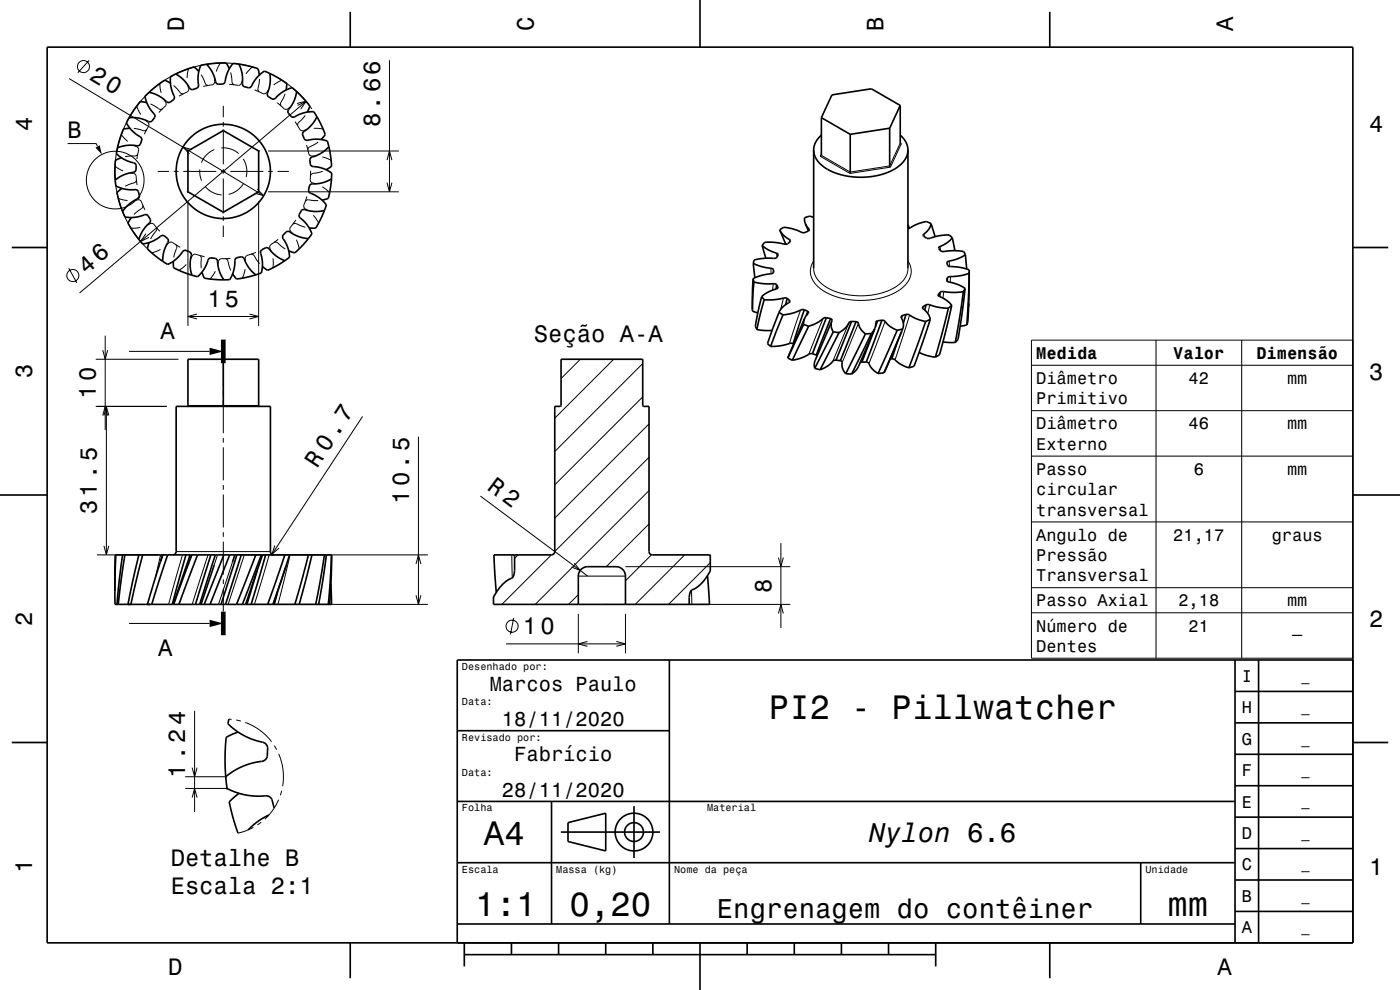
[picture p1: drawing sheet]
<svg xmlns="http://www.w3.org/2000/svg" width="297mm" height="210mm" viewBox="0 0 297 210" stroke-linecap="round" stroke-linejoin="round" font-family="sans-serif">
<g fill="none" stroke="#000" stroke-width=".21">
<path d="M14.7 16.7l41.2 24.8M18.9 12.8l-2.4 2.6M33.9 17.7l.3 2M36.2 17.6v.1M36.8 18.1l.7 .7a1.69 1.69 0 0 0 1.4 1.1M39.8 18a1.08 1.08 0 0 1-.5 1.7l-1.3 .7M40 14.6l-.3 1.9M41.8 18.7h.1M42.2 15.2h.1M42.7 15.8l.5 .9a1.7 1.7 0 0 0 .9 1.4M45.6 16.6a1.08 1.08 0 0 1-1 1.5l-1.5 .2M46.7 13.4l-.8 1.8"/>
<path d="M47.2 17.8h.1M48.6 14.6h.1M48.9 15.4l.2 .9a1.7 1.7 0 0 0 .6 1.7M51.5 17a1.08 1.08 0 0 1-1.4 1l-1.5-.1M52.7 18.6h.1M53.6 14.2l-1.4 1.5M54.2 14.4l-3.6-.8-4-.2-3.5 .4-3.8 1-3.4 1.6-3.3 2.3-2.7 2.7-2.2 3-1.7 3.6-1.1 3.6-.5 3.9 .2 3.8 .7 3.6 1.4 3.5 2 3.5 2.5 2.8M55 15.9v.1M55 16.7v1a1.7 1.7 0 0 0 0 1.8M57 19a1.08 1.08 0 0 1-1.6 .7l-1.4-.6M59 16.5l1.9 1.3 2 1.5 1.7 1.8 1.6 2M59.8 17l-1.7 1"/>
<path d="M60.5 19.9l-.4 .9a1.69 1.69 0 0 0-.5 1.7M60.7 19.1h.1M82.6 12.8v27.9M14.4 30.5h6l.3 .6M24.4 35.3l1.7 1M25.7 28.5l1.4 1.5M25.8 33.4l-.1 .1M25.9 39.9v.1M27.6 36.7a1.08 1.08 0 0 1 1.3 1.1l.2 1.5M27.6 27.2h.1M28.3 30.8a1.08 1.08 0 0 1 1 1.5l-.3 1.4M28.4 27.2l1 .2a1.7 1.7 0 0 0 1.7 .1"/>
<path d="M28.9 35v.1M28.9 38.2a1.7 1.7 0 0 1-1.4 .9l-.9 .4M29 22.5l.9 1.8M29.2 32.7a1.7 1.7 0 0 1-1.7 .4l-1 .1M30.1 29.7h.1M30.8 25.5a1.08 1.08 0 0 1 .5 1.6l-.7 1.4M31.1 21.8h.1M31.9 22.1l.9 .4a1.71 1.71 0 0 0 1.6 .6M32.9 24.9h-.1M33.5 36.4h2.4M34.8 21.1a1.08 1.08 0 0 1 0 1.7l-1.1 1.1M36.9 36.4h1"/>
<path d="M36.9 21.1h-.1M38.9 36.4h7M40.7 31.8l-1.9-.6 1.4 1.4M42.4 35.9v1.2l.4 1.2M43.5 39.6a5 5 0 0 0 3.5 1.7M45.5 31.7a5 5 0 0 0-2.8 2.8M46.9 36.4h1M46.9 31.4a5 5 0 0 1 3.7 1.2M47.4 22.5v2.4M47.4 25.9v1M47.4 27.9v7M47.4 35.9v1"/>
<path d="M47.4 37.9v7M48.9 36.4h7M51.6 33.7a5 5 0 0 1 .6 3.9M51.7 38.9a5 5 0 0 1-3.2 2.3M56.9 32h27.7M56.9 36.4h1M57.7 21h.1M58.8 21.8l1 .8a.98 .98 0 0 0 1.7 .2l.2-.2M58.9 36.4h2.4M61.8 24.7v.1M62.6 25.8l.7 1.1a.97 .97 0 0 0 1.5 .6h.3M63.1 22.4l1.8-.9-1.1 1.6"/>
<path d="M64.6 29.5h.1M64.8 24.5l-.7 .8a1.7 1.7 0 0 0-.9 1.4M64.9 21.5l-48 40.6M65 21.5l-2 .5M65 30.8l.4 1.2a.98 .98 0 0 0 1.3 1.1h.2M65.2 23.8h.1M65.8 34.8v.1M65.9 36.2v1.3a.98 .98 0 0 0 .9 1.4l.2 .1M66.6 27.2l1.9 .2M67.5 30.1l-.8 .6a1.7 1.7 0 0 0-1.4 1.1M68.1 29.6h.1M68.4 39.6l1.5 1.3"/>
<path d="M68.4 33.3l1.8 .7M68.4 36.3l-.9 .3a1.69 1.69 0 0 0-1.6 .7M69.2 36h-.1M82.1 38.8l.5 1.9 .5-1.9M82.1 34l.5-2 .5 2M174.2 32.7l-.2 .5 6.3 3.6 8.6-1.3 2.3-5-.2-.1-2.3 4.8-8.3 1.3-6.2-3.5M14.6 56.9l1.7 3.1M25.1 42.1l1.9 .4M27.9 46.1h.1M28.5 42.5a1.07 1.07 0 0 1 1.6 .7l.6 1.3M29.3 40.5v.1M29.8 48.2l-2 .2"/>
<path d="M30.3 43.6a1.71 1.71 0 0 1-1.2 1.2l-.7 .7M30.9 49.6l-1.1 1.6 1.8-.8M31.2 47.8a1.08 1.08 0 0 1 1.7 .1l1 1.2M31.4 45.7h.1M31.6 51.4v.1M33.2 48.3a1.7 1.7 0 0 1-.7 1.5l-.6 .9M34 52.9l-1.8 .7M34.8 50h.1M35.3 52a1.08 1.08 0 0 1 1.7-.3l1.2 .8M36.8 55.4h.1M37.3 51.9a1.69 1.69 0 0 1-.2 1.7l-.2 1M39.4 53.1h.1"/>
<path d="M39.5 56.1l-1.5 1.2M39.9 42.7v26.4M42.4 54.2a1.69 1.69 0 0 1 .2 1.7l.1 1M42.9 57.7h.1M43.4 54.4l-1.2-.3a.98 .98 0 0 0-1.6 .6l-.2 .2M44.7 54.7h.1M45.7 57.5l-1.1 1.7M47.4 45.9v1M47.4 47.9v2.4M47.8 54.9a1.71 1.71 0 0 1 .8 1.5l.4 1M48.9 54.8l-1.3 .1a.98 .98 0 0 0-1.3 1l-.1 .2M49.3 58.1h.1"/>
<path d="M50.3 54.7h-.1M52 57.1l-.6 1.9M53.3 53.9a1.68 1.68 0 0 1 1.2 1.3l.6 .8M54.3 53.5l-1.2 .5a.98 .98 0 0 0-1 1.4v.2M54.5 40.1l1.4 1.4-1.9-.5M54.9 42.7v26.4M55.5 53h.1M55.6 56.5h.1M56.9 40.7h27.7M57.9 54.8v2M58.2 51.4a1.7 1.7 0 0 1 1.5 .8l.8 .6M59 50.7l-1 .8a.97 .97 0 0 0-.5 1.6l.1 .3"/>
<path d="M60.1 49.8l-.1 .1M61.2 53.2h.1M62.1 47.5a1.7 1.7 0 0 1 1.7 .4l1 .3M62.7 46.7l-.7 1a.98 .98 0 0 0 0 1.7l.1 .2M62.9 50.9l.6 1.9M63.5 45.5l-.1 .1M65.1 41.7l-.4 1.2a.98 .98 0 0 0 .5 1.6l.2 .2M65.5 40.4h-.1M65.6 48.3v.1M66.5 45.7l1.1 1.6M67.5 42.5h-1a1.71 1.71 0 0 0-1.7 .2M68.3 42.4v.1"/>
<path d="M163.5 56.9l.1 1.2M164.7 53.7l.2 .8M167.5 50.8l.1 .5M171.6 48.5l.1 .3M172.6 55.4a4.2 4.2 0 0 0 1.6 6l1.6 .9 2.3 .8 2.3 .5 2.3 .1 2.4-.1 2.4-.5 2.1-.8 1.6-1.1a4.2 4.2 0 0 0 1.4-5.8M172.6 57a5.7 5.7 0 0 0 4.2 4.7l3.1 .8 3.8 .2 3.3-.5 2.8-1.2a4.9 4.9 0 0 0 2.8-4M196 49.7l.1 .5M199.4 52.3l.2 .9M201.4 55.4v1.1M201.6 58.7v1.2M20.3 76.2h17.6M21.8 74.3l.5 1.9 .5-1.9"/>
<path d="M22.3 71.2v20M27.4 74.5h17.1M39.9 67.1h15M41.8 66.6l-1.9 .5 1.9 .6M47.4 77v4.9M52.9 66.6l2 .5-2 .6M123.1 76.2l-4.1 4.1M130.2 76.2l-12.5 12.5M136.3 77.1l-18.6 18.7M164 60.2l-.1 1.3M166.2 63.2l-.6 2.4M169.8 65.8l-2.3 7.1"/>
<path d="M174.6 67.6l-3 7.5M176.5 68l-.2 .5M180.1 68.6l-3.4 8M182.1 68.6l-3.4 8.3M187.8 68.2l-3.5 8.9M193 66.8l-3.1 9.5M197.2 64.7l-.4 1.8M200.2 61.9l-.2 1.3M218.8 72.2h68.2v67.4h-68.2zM218.8 77.5h68.2M245.2 72.2v67.4M263.4 72.2v67.4"/>
<path d="M20.3 86.2h15.1M21.8 88.1l.5-1.9 .5 1.9M22 88.1l.6-1.9 .5 1.9M22.6 86.2v31.5M39.9 86h15M47.4 82.9v1M47.4 84.9v7M47.4 92.9v1M47.4 94.9v7M76.9 88.3l-19.2 29.3M88.8 92.6v35.6M136.3 84.2l-18.6 18.6"/>
<path d="M137.7 97l-20 20M137.7 89.9l-20 20M218.8 87.1h68.2M218.8 96.8h68.2M20.6 117.7h13M22 115.8l.6 1.9 .5-1.9M34.1 117.7l-1.1 4.7M37.4 117h20M38.7 117.7l-2.9 10.5M44.1 117.7l-3.3 10.5M46.2 117.7l-.8 2.1M47.4 102.9v1"/>
<path d="M47.4 104.9v7M47.4 112.9v1M47.4 114.9v7M49.3 119.3l-3 8.9M50.7 117.7h40.1M51.8 117.7l-3.4 10.5M57.1 117.7l-3.1 10.5M58.3 115.7l-.6 1.9 1.5-1.3M61.5 117.7l-2.5 10.5M88.3 119.6l.5-1.9 .5 1.9M101.9 105.2l22.8 17M108.6 117.7l.1 4.9"/>
<path d="M109.9 117.7l-.7 .7M117 117.7l-10.5 10.5M121.8 119.4l1.3 1.6-1.9-.7M137.7 111.1l-9.1 9.1M137.7 104.1l-24.2 24.1M138.2 117.7l-5.5 5.5M145.3 117.7l-10.5 10.5M150.7 119.3l-8.9 8.9M165.1 118.3l.6 1.9 .5-1.9M165.7 115.2v18M218.8 110.7h68.2M27.4 132.2h17.1"/>
<path d="M47.4 122.9v1M47.4 124.9v4.8M52.2 128.2h38.6M88.3 126.3l.5 1.9 .5-1.9M107.3 136.6h25.4M109 131.1l-.7 3.5M122.7 126.1l-2.1 2.1M122.7 130.2v8.4M122.7 122.2h10M124.6 136.1l-1.9 .5 1.9 .5M130.8 136.1l1.9 .5-1.9 .5M132.7 130.2v8.4"/>
<path d="M132.7 120.2h35M146.7 125.2l.1 3M148.2 128.2h19.5M165.1 130.1l.6-1.9 .5 1.9M218.8 124.7h68.2M218.8 130h68.2M41.3 150.8v21.4M48.5 152.5l.6 .1M50.1 152.7l1 .3M52 153.3a12.3 12.3 0 0 1 5.6 4M58.2 158.2l.5 .8M59.1 159.9a12.3 12.3 0 0 1 .9 6.9"/>
<path d="M39.3 167.2h8.7M39.3 164.8h8.4M40.8 162.8l.5 2 .5-2M40.8 169.2l.5-2 .5 2M53.7 175.5l-1.8 .8-1.4 .4M55.4 174.4l-.8 .6M59.1 169.6a12.1 12.1 0 0 1-2.9 4.2M59.8 167.7l-.3 1"/>
<circle cx="17.7" cy="14.1" r="1.28"/>
<circle cx="24.4" cy="38.2" r="6.1"/>
<circle cx="15.5" cy="58.4" r="1.28"/>
<circle cx="108.6" cy="132.8" r="1.28"/>
</g>
<g fill="none" stroke="#000" stroke-width=".35">
<path d="M10 10h277v190h-277zM31.6 19.6l-.5 .5a.99 .99 0 0 0-.1 1.3l1.1 2a1.65 1.65 0 0 1 .7 1.5l-.1 .2a.98 .98 0 0 1-1.7 .4l-1.7-.5h-1.9M36.2 17.6l-.9-.4a.47 .47 0 0 0-.8 .1l-2.9 2.3M37.3 15.7l-.7 .3a.64 .64 0 0 0-.5 1 9 9 0 0 0 .9 3.7 1.26 1.26 0 0 1-1.7 .8 7.2 7.2 0 0 0-3.7-1.9M42.2 15.2l-.7-.7a1.07 1.07 0 0 0-1.3 0l-2.9 1.2M43.8 13.6l-.7 .2a.98 .98 0 0 0-.8 1l-.3 2.2a1.65 1.65 0 0 1-.2 1.7l-.2 .1a.98 .98 0 0 1-1.7-.6l-1.2-1.5-1.4-1M43.8 13.6l3.7-.2a.81 .81 0 0 1 .9 .7l.2 .5M50.7 13.6a7.7 7.7 0 0 1 .7 4.3 1.43 1.43 0 0 0 1.8 .6 8.4 8.4 0 0 1 2.9-3.4l1.1 .5M50.7 13.6l-.8-.1a.64 .64 0 0 0-.9 .5 8.9 8.9 0 0 0-1.4 3.6 1.26 1.26 0 0 1-1.9-.3 7.2 7.2 0 0 0-1.9-3.7M50.7 13.6l3.6 .8a.81 .81 0 0 1 .6 1l.1 .5M57.2 15.6a7.7 7.7 0 0 1-.5 4.3 1.44 1.44 0 0 0 1.5 1.1 8.4 8.4 0 0 1 3.8-2.4l.9 .8M57.2 15.6l3.2 1.8a.82 .82 0 0 1 .4 1.2l-.1 .5"/>
<path d="M62.9 19.4a7.7 7.7 0 0 1-1.8 4 1.43 1.43 0 0 0 1.1 1.5 8.4 8.4 0 0 1 4.4-1.2l.6 1.1M62.9 19.4l2.5 2.7a.81 .81 0 0 1 0 1.2l-.2 .5M74.3 2.5v7.5M148.5 0v10M222.7 2.5v7.5M24.4 38.2l.1 .7a.99 .99 0 0 0 1 .9l2.2 .5a1.66 1.66 0 0 1 1.6 .3l.1 .2a.98 .98 0 0 1-.7 1.6l-1.4 1-1.3 1.5M24.9 31.4l-.1 .7a.98 .98 0 0 0 .6 1.1l2 1.1a1.66 1.66 0 0 1 1.5 .8v.3a.98 .98 0 0 1-1.1 1.2l-1.9 .7-1.5 .9M25.7 33.5l-.9 .3a.47 .47 0 0 0-.4 .7v3.7M25.9 40l-.8 .6a.46 .46 0 0 0-.2 .8l1.1 3.5M27.4 25l-.4 .6a.64 .64 0 0 0 .2 1.1 8.9 8.9 0 0 0 2.8 2.5 1.26 1.26 0 0 1-1 1.7 7.2 7.2 0 0 0-4.1 .5M27.6 27.2l-1 .1a.46 .46 0 0 0-.6 .5l-1.1 3.6M31.1 21.8l-.9-.2a.46 .46 0 0 0-.7 .3l-2.1 3.1"/>
<path d="M39.7 31.9l.2 .1M39.9 32v8.7M47.4 27.7l7.5 4.3M47.4 27.7l-7.5 4.3M47.4 27.5v.2M54.9 32v8.7M55.1 31.9l-.2 .1M67.2 24.8a7.7 7.7 0 0 1-2.9 3.2 1.43 1.43 0 0 0 .7 1.7 8.5 8.5 0 0 1 4.4 .2l.4 1.2M67.2 24.8l1.6 3.3a.81 .81 0 0 1-.3 1.1l-.4 .4M69.8 31.1l.5 3.7a.82 .82 0 0 1-.7 1l-.4 .2M69.8 31.1a7.7 7.7 0 0 1-3.8 2.3 1.43 1.43 0 0 0 .1 1.8 8.4 8.4 0 0 1 4.3 1.5l-.1 1.3M70.3 38a7.7 7.7 0 0 1-4.2 1 1.44 1.44 0 0 0-.5 1.8 8.4 8.4 0 0 1 3.6 2.7l-.4 1.2"/>
<path d="M70.3 38l-.5 3.6a.81 .81 0 0 1-1 .7l-.5 .1M172.6 31.8a5.7 5.7 0 0 0 4.1 4.7l3.1 .9 3.5 .2 1.9-.2 1.9-.4 2.8-1.2a4.9 4.9 0 0 0 2.7-4M172.6 31.8v25.2M174.2 28.7a4.2 4.2 0 0 0-1.6 3.1M174.2 25v8l-.2 .2M174.2 25l6.2 3.5M180.4 28.5l-.1 8.3M188.7 27.2v8l.2 .3M188.7 27.2l-8.3 1.3M191 28.7a4.3 4.3 0 0 1 1.6 3.1M191 22.4l-2.3 4.8M191 22.4l-6.1-3.6-8.4 1.3-2.3 4.9"/>
<path d="M191 22.4v8l.2 .1M192.6 31.8v25.2M2.5 52.5h7.5M26 44.9l.3 .7a.99 .99 0 0 0 1.2 .5l2.2-.2a1.66 1.66 0 0 1 1.7-.2l.1 .2a.98 .98 0 0 1-.2 1.7l-1.1 1.4-.7 1.8M27.9 46.1l-.6 .9a.47 .47 0 0 0 .1 .8l2.1 3M29.5 50.8l.4 .6a.64 .64 0 0 0 1.1 .2 9.1 9.1 0 0 0 3.4-1.7 1.26 1.26 0 0 1 1.2 1.5 7.2 7.2 0 0 0-1.1 4M31.6 51.5l-.3 .9a.47 .47 0 0 0 .3 .7l2.9 2.3M34.5 55.4l.6 .4a.98 .98 0 0 0 1.3-.2l1.7-1.4a1.65 1.65 0 0 1 1.3-1.1l.3 .1a.98 .98 0 0 1 .8 1.5l-.2 1.8 .4 1.9M36.8 55.4v1a.46 .46 0 0 0 .5 .6l3.4 1.4M39.9 40.7l7.5 4.3M39.9 40.7l-.2 .1M40.7 58.4l.7 .2a.98 .98 0 0 0 1.2-.6l1.2-1.9a1.65 1.65 0 0 1 .9-1.4h.3a.98 .98 0 0 1 1.2 1.2l.5 2 .8 1.5"/>
<path d="M42.9 57.7l.3 1a.46 .46 0 0 0 .6 .4l3.7 .3M47.4 45v.3M49.4 58.1l.5 .8a.47 .47 0 0 0 .8 .2l3.6-.8M54.3 58.3a7.6 7.6 0 0 1-2.6-3.6 1.43 1.43 0 0 0-1.8 .3 8.4 8.4 0 0 1-1.2 4.3l-1.2 .1M54.9 40.7l-7.5 4.3M54.9 40.7l.2 .1M60.4 55.3a7.7 7.7 0 0 1-3.5-2.7 1.43 1.43 0 0 0-1.6 .8 8.3 8.3 0 0 1 .1 4.5l-1.1 .4M60.4 55.3l-3.2 1.8a.81 .81 0 0 1-1.1-.2l-.4-.4M65.4 50.6l-2.5 2.7a.82 .82 0 0 1-1.2 .1l-.5-.2M65.4 50.6a7.8 7.8 0 0 1-4.1-1.5 1.43 1.43 0 0 0-1.4 1.2 8.4 8.4 0 0 1 1.5 4.3l-1 .7M68.8 44.7a7.7 7.7 0 0 1-4.4-.3 1.44 1.44 0 0 0-.9 1.6 8.4 8.4 0 0 1 2.7 3.6l-.8 1M68.8 44.7l-1.6 3.3a.81 .81 0 0 1-1.1 .4h-.5"/>
<path d="M159.8 59.1l-.2 6.9 1.2 .4M159.8 59.1l.2 .7M159.8 55.9l.4 3M159.8 55.9a11.4 11.4 0 0 0 4 1.1l.3 .2v.3M160 59.8l-.4 5.8M160 59.8a13.7 13.7 0 0 0 4.4 .4l.4 .2M161.7 52.1l.8 2.7M161.7 52.1a8.9 8.9 0 0 0 3.3 1.8l.1 .1a1 1 0 0 1-1.5 .8l-3.2 .2a.47 .47 0 0 0-.5 .6l-.1 .3M164.1 57.5v.3M164.1 57.8l-.6 .3a10.2 10.2 0 0 0-3.7 1M165.4 48.7a2.15 2.15 0 0 1 2.5-.2l1.5 .5a1.64 1.64 0 0 0 2.1 0M165.4 48.7v.1"/>
<path d="M165.4 48.8a5.8 5.8 0 0 0 2.3 2.2 1.24 1.24 0 0 1-1.8 .7l-2.5-.3a1.47 1.47 0 0 0-1.7 .7M165.4 48.8l1.3 3M170.9 47.5l.8 1.1-.2 .4M170.9 47.5l.6 1.5M172.6 46.1a1.61 1.61 0 0 0-1.9 .1l.2 1.3M192.6 47.6l.3 .8M197.5 47.4a2.45 2.45 0 0 0-2.7 .1l-2.2 1M197.5 47.4l.9 2.8M197.5 47.4a3.8 3.8 0 0 1-1.6 2.4 1.33 1.33 0 0 0 2.1 .5l2.1-.4a1.72 1.72 0 0 1 1.9 .5M201 58.9a.56 .56 0 0 0-.1 .7 .56 .56 0 0 0 .6 .3 8.4 8.4 0 0 1 3.2 1.3M201 58.9l-.1 .8M202 50.4l.6 2.8"/>
<path d="M202 50.4a7.3 7.3 0 0 1-2.9 2.1 1.05 1.05 0 0 0 1.6 .8l1.7-.1 2 .2 .4 .6M204.8 54l.3 3.1M204.8 54a11.3 11.3 0 0 1-3.8 1.5 .74 .74 0 0 0 .1 .8 .74 .74 0 0 0 .8 .2 9.8 9.8 0 0 1 3.7 .8v.2M205.6 58l-.5 10.9M205.6 58a14.7 14.7 0 0 1-4.4 .8l-.2 .1M205.6 57.5l-.1 8-.2 2.7-.2 .7M205.6 57.5v.5M287 52.5h7.5M47.4 76.2v10M160.6 69.9l1.5 .2h1.7M161.6 62.9l-1.2 5.1a1.96 1.96 0 0 0 .2 1.9M161.6 62.9l.5 .7"/>
<path d="M162.1 63.6l-1.5 6.3M164.6 61.3a7.2 7.2 0 0 0-3 1.6M164.8 60.4l-.2 .9M164.8 60.4l.2 .5M165 60.9l-.4 .4M165 60.9v.1M165.3 66.3l-2.5 6.6 .7 .6M165.3 66.3l.8 .5M166.1 66.8l-2.6 6.7M167 63.3h-1a12.2 12.2 0 0 1-3.9 .3M167 63.3l-.3 1.3M167 63.3l.5 .5"/>
<path d="M167.1 75.9l1 .5M167.5 63.8a1 1 0 0 1-.8 .8l-.8 .7-.6 1M167.5 63.8l-.1 .4M168.3 72.9h-.8a11.4 11.4 0 0 1-4 .6M168.3 72.9l.1 .1M170.5 68.8l-3.4 7.1M170.5 68.8l1.1 .4M170.6 65.7l-.8 .1a10 10 0 0 1-3.7 1M170.6 65.7l-2.3 7.2M170.6 65.7l.8 .3M170.7 67.6l-3.6 8.3M170.7 67.6l-.2 1.2"/>
<path d="M171.4 66a.7 .7 0 0 1-.4 1l-.3 .6M171.4 66l-.4 1M171.6 69.2l-3.5 7.2M172.4 75l-.7 .1a9 9 0 0 1-3.6 1.3M172.4 75l.8 .3M172.8 78.1l1.2 .3M173.2 75.3l.1 .2M175.3 67.4l-.6 .1a7.1 7.1 0 0 1-3.1 1.7M175.3 67.4l.9 .2M175.3 67.4l-2.9 7.6M176.2 67.6a.66 .66 0 0 1 .1 1l.1 .8 .4 1M176.2 67.6l-3 7.7"/>
<path d="M176.3 68.5l-2.6 6.1a5.4 5.4 0 0 0-.9 3.5M176.8 70.4l-4 7.7M176.8 70.4l1.2 .2M177.4 76.4a1.67 1.67 0 0 0-1.3 .8l-.9 .7-1.2 .5M177.4 76.4l.9 .1M178 70.6l-4 7.8M178.3 76.5a.83 .83 0 0 1 .3 1.1l.3 .9 .5 .8M179.4 79.3l1.3 .1M180.1 68.5a4.4 4.4 0 0 1-2.1 2.1M180.1 68.5v.1M180.1 68.5h.1M180.7 68.2l-.6 .3"/>
<path d="M180.7 68.2l-3.3 8.2M180.7 68.2h.9M181.6 68.2a1.57 1.57 0 0 1 .8 1.2l1.2 1.4M181.6 68.2l-3.3 8.3M182.8 76.8l-.3 .2M183.6 70.8l-4.2 8.5M183.8 76.8a2.22 2.22 0 0 1 1.1 1.3l1.4 1.1M183.8 76.8h-1M184.8 70.8l-4.1 8.6M184.8 70.8h-1.2M185.5 70l-2.7 6.8M185.6 69.7l-3.5 8.1-.6 .8-.8 .8"/>
<path d="M185.6 69.7l-.8 1.1M186.2 68l-.4 .3-.2 1.4M186.2 68l-.5 1.3M187.1 67.9a1.61 1.61 0 0 1 1.2 .9l.9 .7 1.1 .6M187.1 67.9l-3.3 8.9M187.1 67.9l-.9 .1M187.5 79.1l-1.2 .1M189.2 76.1a1.93 1.93 0 0 1 1.4 .8l2.2 1.1M189.2 76.1l-.4 .1M190.3 70.1l-4 9.1M190.4 72.5l-1.2 3.6M191.3 70.4l-3.8 8.7"/>
<path d="M191.4 67l-.2 .2a2.97 2.97 0 0 1 .3 2.6M191.4 67l-.2 .5M191.5 69.8l-1.2 .3M191.5 69.8l-.2 .6M192.2 66.7h.6a9.1 9.1 0 0 0 3.6 1.5M192.2 66.7l-.6 1.8M192.2 66.7l-.8 .3M195 74.8a10 10 0 0 0 3.4 1M195.8 65.1a.78 .78 0 0 0 .6 .9l.6 .8 .3 .9M195.8 65.1l-.1 .3M196.4 68.2l-3.6 9.8M196.4 64.7h.8a11.3 11.3 0 0 0 4 .7l.7-.6"/>
<path d="M196.4 64.7l-.6 .4M196.4 64.7l-.2 1.1M197.3 67.7l-3 8.8a1.45 1.45 0 0 1-1.3 1.5h-.2M197.3 67.7l-.9 .5M199 62.5v.2l.3 .2M199 62.5v.1M199.3 62.9a5.6 5.6 0 0 1 2.6 1.9M199.5 62l-.5 .5M199.5 62l-.2 .9M200 72.5l2.6 .1M201.2 65.4l-2.8 10.4M201.9 64.8l-2.3 9.2a1.69 1.69 0 0 1-1 1.6l-.2 .2"/>
<path d="M204.4 61.9l-1.8 10.7M204.4 61.9h-.2a13.2 13.2 0 0 1-4.2-.1l-.5 .2M204.7 61.2l-1.3 9.6a2.35 2.35 0 0 1-.8 1.8M204.7 61.2l-.3 .7M205.1 68.9l-1.4 .3M205.5 64.4v.6M39.7 86.2l.2-.2v-9.8h15v9.8l.2 .2M0 105h10M24.6 117.7l-.2 7.8M26 117.7l-1.2 10.5M26.5 117.7l-1.4 10.5M29.5 117.7l-2.4 10.5"/>
<path d="M30.3 117.7l-2.5 10.5M34.5 117.7l-3.2 10.5M35.6 117.7l-3.4 10.5M36.7 117.7a.7 .7 0 0 0 .7-.7v-30.8h20v30.8a.7 .7 0 0 0 .7 .7M39.5 117.7l-2.9 10.5M40.3 117.7l-.1 .5M40.3 117.7l-3.5 10.5M40.7 117.7l-3.9 10.5M41.9 117.7l-3.9 10.5M44.7 117.7l-3.2 10.5M45.4 119.8l-2.8 8.4M45.7 117.7l-3.3 10.5"/>
<path d="M47.5 117.7l-4.2 10.5M48.7 117.7l-4.1 10.5M49.8 117.7l-.5 1.6M50.3 117.7l-3.4 10.5M51.2 117.7l-3.4 10.5M54.3 117.7l-4.1 10.5M55.4 117.7l-4 10.5M55.7 117.7l-3.6 10.5M56.4 117.7l-3.1 10.5M60.4 117.7l-3.6 10.5M61.4 117.7l-.7 2.4M65.4 117.7l-2.8 10.5"/>
<path d="M66.2 117.7l-2.7 10.5M68.8 117.7l-1.8 10.5M69.2 117.7l-1.6 10.5M70.3 117.7l-.7 10.5M109.1 117.7l.1 3.3-.2 1.1a1.15 1.15 0 0 1-1.1 .8l-1.7 1.5-1.5 2.2v1.6h45.8l-.4-6.1M150.5 117.7l.2 .3M287 105h10M24.4 125.5v-7.8h46l-.5 10.5M54.6 121l-2.2 7.2M58.9 125.6l-.7 2.6M60.7 120.1l-2.8 8.1M60.7 120.1l-2.7 8.1"/>
<path d="M70.2 123.9l.1 4.3h-45.9v-2.7M105.3 125.7l-.5-8h12.2a.7 .7 0 0 0 .7-.7v-30.8h1.1l.2-.2v-9.8h17.3v9.8l.3 .2h1.1v30.8a.7 .7 0 0 0 .7 .7h12.3v3.4a8.1 8.1 0 0 1-4 4.1l-.2 .2a5.1 5.1 0 0 0-.3 2.8M122.7 128.2v-6a2 2 0 0 1 2-2h6a2 2 0 0 1 2 2v6M142 140v56M262 140v60M267 140v60M287 140h-190v60M2.5 157.5h7.5M48.5 152.5l-.1 1 1.7 1.5 2.3 1.4 2.6 .9a1.67 1.67 0 0 1 1.7 2.3 1.67 1.67 0 0 1-1.9 2l-2 .5-1.8 .7-1.6 .8-1.5 1.2M50.5 155.3l-2.5 1.1-.3 4.5 .2 3.9M97 155h45M262 153.3h25"/>
<path d="M262 146.7h25M287 157.5h7.5M47.9 164.8l.2 2a.66 .66 0 0 0 .7 .8l3.4 1 3.4 .3a1.67 1.67 0 0 1 2.3 1.6l.3 .9M50.7 168.3l-2.1 1.8 .8 3.4 1.1 3.2M57.1 172.9l-2.2 1.2-2.3 1.9M97 170h165M117 170v26M119 176.5h21M120.5 174.5l8-2v8l-8-2zM134.5 171v11M262 173.3h25M262 166.7h25"/>
<path d="M262 160h25M97 196h165M97 183h165M242 183v13M262 193.3h25M262 186.7h25M262 180h25M74.3 200v7.5M98.5 202.5h100M98.5 200v5M108.5 200v2.5M118.5 200v2.5"/>
<path d="M128.5 200v2.5M138.5 200v2.5M148.5 200v10M158.5 200v2.5M168.5 200v2.5M178.5 200v2.5M188.5 200v2.5M198.5 200v5M222.7 200v7.5"/>
<circle cx="47.4" cy="36.4" r="10"/>
<circle cx="134.5" cy="176.5" r="2"/>
<circle cx="134.5" cy="176.5" r="4"/>
</g>
<path d="M47.4 72v5M47.4 129.7v5" fill="none" stroke="#000" stroke-width="1" stroke-linecap="butt"/>
<g fill="#000">
<path d="M20.2 31.3l1-.5 .4 2z" fill-rule="evenodd"/>
<path d="M44.5 73.8l2.9 .7-2.9 .8z" fill-rule="evenodd"/>
<path d="M44.5 131.5l2.9 .7-2.9 .8z" fill-rule="evenodd"/>
<path d="M47.7 164.6h.4v.4h-.4z" fill-rule="evenodd"/>
<path d="M48 167.1h.3v.3h-.3z" fill-rule="evenodd"/>
</g>
<g font-size="7.2">
<text x="163.1" y="152.6">PI2 - Pillwatcher</text>
<text x="102.7" y="179.3">A4</text>
<text x="100.8" y="194.3">1:1</text>
<text x="120.8" y="194.3">0,20</text>
<text x="247.7" y="194.3">mm</text>
</g>
<g font-size="5.8">
<text x="184.4" y="178.6">Nylon 6.6</text>
<text x="152.1" y="194.6">Engrenagem do contêiner</text>
</g>
<g font-size="5.1">
<text x="18.8" y="16.8" transform="rotate(31 18.8 16.8)">20</text>
<text x="67.3" y="99.4" transform="rotate(-57 67.3 99.4)">R 0.7</text>
</g>
<g font-size="5">
<text x="39" y="6.5" transform="rotate(-90 39 6.5)">D</text>
<text x="113.2" y="6.5" transform="rotate(-90 113.2 6.5)">C</text>
<text x="187.4" y="6.5" transform="rotate(-90 187.4 6.5)">B</text>
<text x="261.6" y="6.5" transform="rotate(-90 261.6 6.5)">A</text>
<text x="6.8" y="27.8" transform="rotate(-90 6.8 27.8)">4</text>
<text x="14.4" y="29.3">B</text>
<text x="80.6" y="27" transform="rotate(-90 80.6 27)">8.66</text>
<text x="290.5" y="28.1">4</text>
<text x="18.3" y="58.3" transform="rotate(-41 18.3 58.3)">46</text>
<text x="44" y="65.1">15</text>
<text x="34" y="71.9">A</text>
<text x="113.3" y="72.6">Seção A-A</text>
<text x="6.8" y="80.3" transform="rotate(-90 6.8 80.3)">3</text>
<text x="290.5" y="80.6">3</text>
<text x="20.3" y="84.6" transform="rotate(-90 20.3 84.6)">10</text>
<text x="86.8" y="106.9" transform="rotate(-90 86.8 106.9)">10.5</text>
<text x="103.1" y="103.6" transform="rotate(37 103.1 103.6)">R 2</text>
<text x="20.6" y="109.1" transform="rotate(-90 20.6 109.1)">31.5</text>
<text x="163.7" y="125.7" transform="rotate(-90 163.7 125.7)">8</text>
<text x="6.8" y="132.8" transform="rotate(-90 6.8 132.8)">2</text>
<text x="110.9" y="134.6">10</text>
<text x="290.5" y="133.1">2</text>
<text x="33.6" y="139.1">A</text>
<text x="39.3" y="165" transform="rotate(-90 39.3 165)">1.24</text>
<text x="6.8" y="185.3" transform="rotate(-90 6.8 185.3)">1</text>
<text x="36.2" y="183.6">Detalhe B</text>
<text x="290.5" y="185.6">1</text>
<text x="36.2" y="189.7">Escala 2:1</text>
<text x="35.7" y="206.8">D</text>
<text x="258.3" y="206.8">A</text>
</g>
<g font-size="4.3">
<text x="103.9" y="146.5">Marcos Paulo</text>
<text x="106.5" y="154">18/11/2020</text>
<text x="109.1" y="161.5">Fabrício</text>
<text x="106.5" y="169">28/11/2020</text>
</g>
<g font-size="3.6">
<text x="219.8" y="76.1">Medida</text>
<text x="248.9" y="76.1">Valor</text>
<text x="266.5" y="76.1">Dimensão</text>
<text x="219.8" y="81.4">Diâmetro</text>
<text x="252.2" y="81.4">42</text>
<text x="273" y="81.4">mm</text>
<text x="219.8" y="85.8">Primitivo</text>
<text x="219.8" y="91.1">Diâmetro</text>
<text x="219.8" y="95.4">Externo</text>
<text x="252.2" y="91.1">46</text>
<text x="273" y="91.1">mm</text>
<text x="219.8" y="100.7">Passo</text>
<text x="253.2" y="100.7">6</text>
<text x="273" y="100.7">mm</text>
<text x="219.8" y="105">circular</text>
<text x="219.8" y="109.4">transversal</text>
<text x="219.8" y="114.7">Angulo de</text>
<text x="219.8" y="119">Pressão</text>
<text x="248.9" y="114.7">21,17</text>
<text x="269.8" y="114.7">graus</text>
<text x="219.8" y="123.3">Transversal</text>
<text x="219.8" y="128.6">Passo Axial</text>
<text x="250" y="128.6">2,18</text>
<text x="273" y="128.6">mm</text>
<text x="219.8" y="134">Número de</text>
<text x="252.2" y="134">21</text>
<text x="274.1" y="134">_</text>
<text x="219.8" y="138.3">Dentes</text>
<text x="263.4" y="144.6">I</text>
<text x="263.4" y="151.3">H</text>
<text x="263.4" y="158">G</text>
<text x="263.4" y="164.6">F</text>
<text x="263.4" y="171.3">E</text>
<text x="263.4" y="178">D</text>
<text x="263.4" y="184.6">C</text>
<text x="263.4" y="191.3">B</text>
<text x="263.4" y="198">A</text>
</g>
<g font-size="2.9">
<text x="276.1" y="144.4">_</text>
<text x="276.1" y="151">_</text>
<text x="276.1" y="157.7">_</text>
<text x="276.1" y="164.4">_</text>
<text x="276.1" y="171">_</text>
<text x="276.1" y="177.7">_</text>
<text x="276.1" y="184.4">_</text>
<text x="276.1" y="191.1">_</text>
<text x="276.1" y="197.7">_</text>
</g>
<g font-size="2.2">
<text x="98" y="142.1">Desenhado por:</text>
<text x="98" y="149.6">Data:</text>
<text x="98" y="157.1">Revisado por:</text>
<text x="98" y="164.6">Data:</text>
<text x="98" y="172.1">Folha</text>
<text x="150" y="172.1">Material</text>
<text x="98" y="185.1">Escala</text>
<text x="118" y="185.1">Massa (kg)</text>
<text x="143" y="185.1">Nome da peça</text>
<text x="243" y="185.1">Unidade</text>
</g>
</svg>
